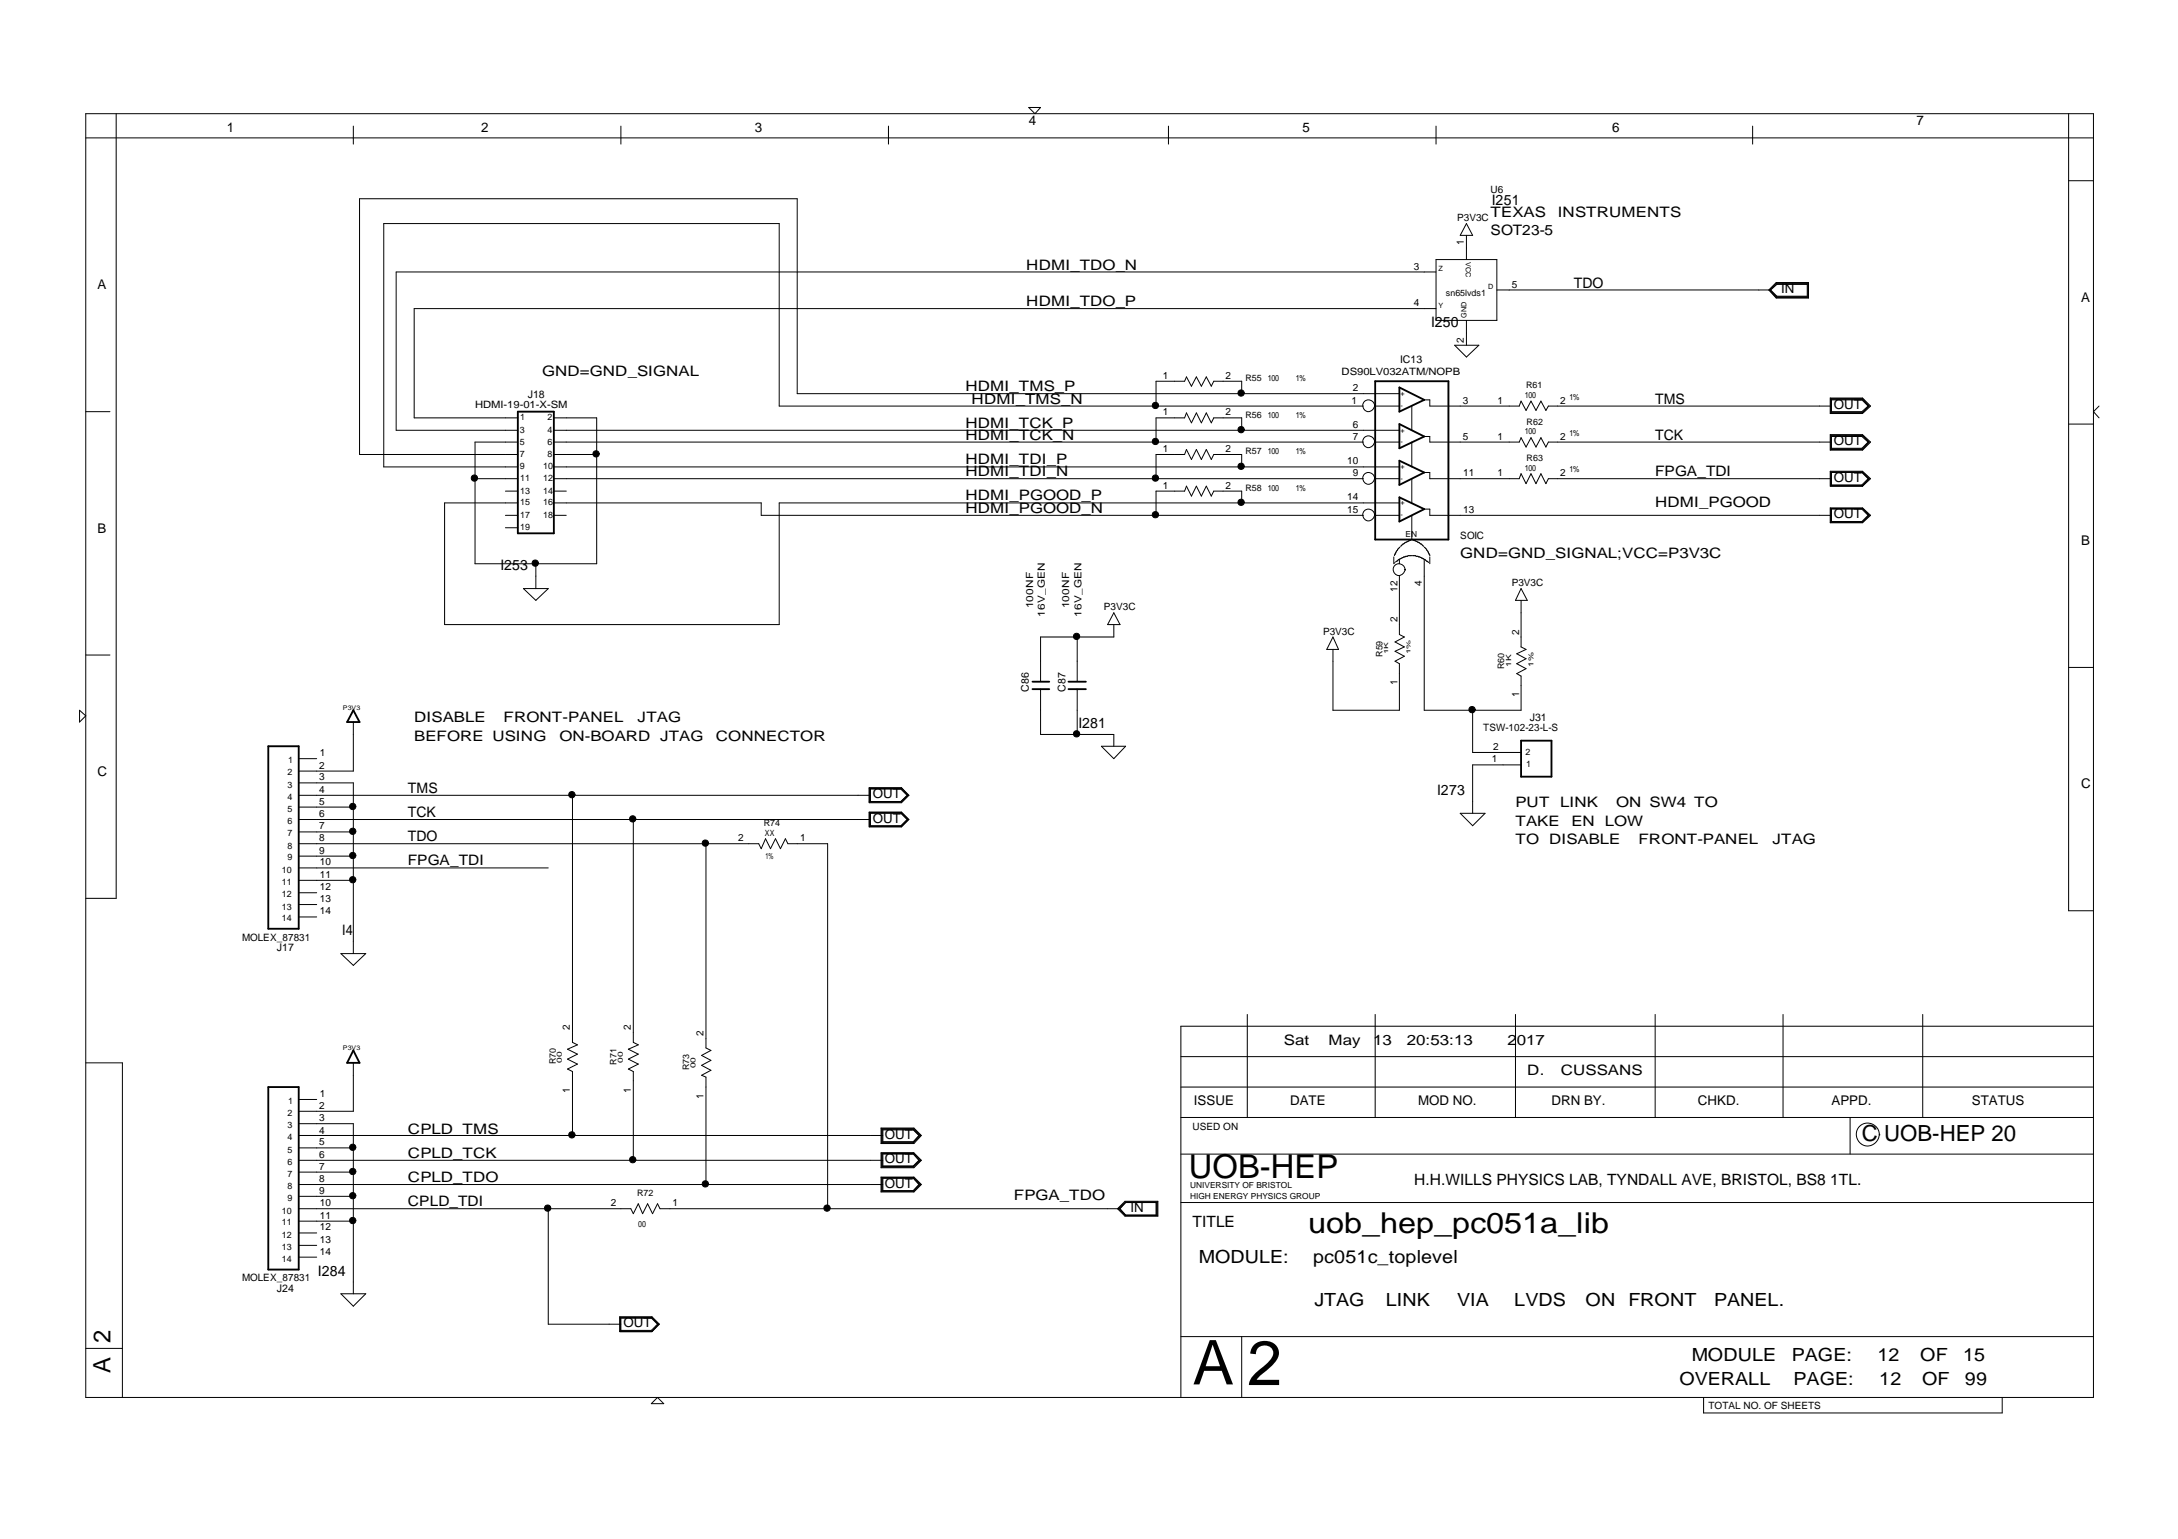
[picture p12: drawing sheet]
<svg xmlns="http://www.w3.org/2000/svg" width="297mm" height="210mm" viewBox="0 0 297 210" stroke-linecap="round" stroke-linejoin="round" font-family="sans-serif">
<g fill="none" stroke="#000" stroke-width=".25">
<path d="M70.6 56.1h4.9v16.6h-4.9zM187.5 52h10v21.6h-10zM190.9 52.8l3.3 1.7-3.3 1.6zM190.9 57.8l3.3 1.7-3.3 1.6zM190.9 62.8l3.3 1.6-3.3 1.7zM190.9 67.8l3.3 1.6-3.3 1.7zM48.2 96.9l.8 1.6h-1.7zM140.8 94h2.3M140.8 93h2.3M145.7 94h2.4M145.7 93h2.4M36.6 101.8h4.1v24.9h-4.1z"/>
<path d="M207.4 101h4.2v4.9h-4.2zM36.6 148.3h4.1v24.9h-4.1zM48.2 143.3l.8 1.7h-1.7z"/>
</g>
<g fill="none" stroke="#000" stroke-width=".14">
<path d="M11.7 15.5h273.8v175.1h-273.8zM11.7 18.8h273.8M15.8 15.5v107h-4.1M48.2 17.2v2.5M84.7 17.2v2.5M121.2 17.2v2.5M140.3 14.7h1.6l-.7 .8zM159.4 17.2v2.5M195.8 17.2v2.5M239 17.2v2.5M282.1 15.5v108.7h3.4M195.8 37.1h-141.8v21.6h16.6"/>
<path d="M195.8 35.4h8.3v8.3h-8.3zM200 32.1v3.3M200 30.5l.8 1.6h-1.7zM204.1 39.6h37.4M241.4 39.6l.9-.9h4.3v1.8h-4.3zM241.5 39.6l.8-.8h4.2v1.6h-4.2zM242.2 38.5h4.4v2.2h-4.4l-1-1.1zM246.6 38.6h-4.4l-.9 1 .9 1h4.4M282.1 24.7h3.4M11.7 56.1h3.3M75.5 58.7h115.4M75.5 57h5.9v19.9h-16.6v-16.6h5.8"/>
<path d="M169.3 53.7v-1.7h-3.8l-.3 .7-.7-1.3-.7 1.3-.6-1.3-.7 1.3-.7-1.3-.2 .6h-3.9v3.4M169.3 58.7v-1.7h-3.8l-.3 .7-.7-1.4-.7 1.4-.6-1.4-.7 1.4-.7-1.4-.2 .7h-3.9v3.3M185.9 55.4h-79.6v-24.9h-54v33.2h18.3M187.5 55.3a.8 .8 0 0 1-1.1 .8 .8 .8 0 0 1-.3-1.3 .8 .8 0 0 1 1.3 .2l.1 .4h3.4M190.9 53.7h-82.2v-26.6h-59.7v34.9h21.6M192.5 55.4v3.3M194.2 54.5h.8v.9h12.2l.2-.7 .7 1.3 .7-1.3 .7 1.3 .7-1.3 .6 1.3 .4-.6h38.6M194.2 59.5h.8v.8h12.2l.2-.6 .7 1.3 .7-1.3 .7 1.3 .7-1.3 .6 1.3 .4-.7h38.6M195.8 42.1h-139.3v14.9h14.1M198.4 47.1h3.3l-1.7 1.6zM200 43.7v3.4M249.6 54.3h4.4l1.1 1.1-1.1 1h-4.4z"/>
<path d="M249.6 59.3h4.4l1.1 1-1.1 1.1h-4.4zM249.7 54.4h4.3l.9 1-.9 .9h-4.3zM249.7 59.4h4.3l.9 .9-.9 1h-4.3zM249.7 54.5h4.3l.9 .9-.9 .8h-4.3M249.7 59.4h4.3l.9 .9-.9 .9h-4.3M249.8 54.5h4.1l.9 .9-.9 .7h-4.1zM249.8 59.5h4.1l.9 .8-.9 .8h-4.1zM282.1 57.8h3.4M286.3 55.4l-.8 .7 .8 .9M64.8 65.3h5.8M68.9 70.3h1.7M68.9 67h1.7"/>
<path d="M68.9 72h1.7M70.6 68.6h-10v16.6h45.7v-16.6h84.6M73.1 76.9v3.4M75.5 63.7h115.4M75.5 65.3h110.4M75.5 60.3h110.4M75.5 68.6h28.3v1.7h82.1M75.5 70.3h1.7M75.5 67h1.7M75.5 62h5.9M169.3 68.6v-1.6h-3.8l-.3 .7-.7-1.4-.7 1.4-.6-1.4-.7 1.4-.7-1.4-.2 .7h-3.9v3.3M169.3 63.7v-1.7h-3.8l-.3 .7-.7-1.4-.7 1.4-.6-1.4-.7 1.4-.7-1.4-.2 .7h-3.9v3.3"/>
<path d="M187.5 60.2a.8 .8 0 0 1-1.1 .8 .8 .8 0 0 1-.3-1.3 .8 .8 0 0 1 1.3 .2l.1 .4h3.4M187.5 65.2a.8 .8 0 0 1-1.1 .8 .8 .8 0 0 1-.3-1.3 .8 .8 0 0 1 1.3 .2l.1 .4h3.4M187.5 70.2a.8 .8 0 0 1-1.1 .8 .8 .8 0 0 1-.3-1.3 .8 .8 0 0 1 1.3 .2l.1 .4h3.4M190.1 76v.9M190.3 76.7l-.1 .1M190.9 76.3l-.6 .3M190.9 76.3v.6M190.9 78.6v7.9l.6 .4-1.2 .7 1.2 .6-1.2 .6 1.2 .7-1.2 .7 .6 .3v6.4h-9.1v-8.3M190.9 74.6l-.5 .6-.2 .6M191.6 77.7a.8 .8 0 0 1-1.1 .7 .8 .8 0 0 1-.3-1.3 .8 .8 0 0 1 1.3 .3l.2 .3M192.5 73.7l-.9 .3-.6 .5M192.5 75.8l-.8 .1-.8 .4"/>
<path d="M192.5 60.3v3.4M192.5 65.3v3.3M192.5 70.3v3.3M192.6 75.8l.8 .1 .8 .4M192.6 73.6l1 .4 .6 .5M194.2 76.3l.6 .4M194.2 74.6l.5 .6 .3 .6M194.2 64.4h.8v.9h12.2l.2-.7 .7 1.4 .7-1.4 .7 1.4 .7-1.4 .6 1.4 .4-.7h38.6M194.2 69.4h.8v.9h54.8M194.2 76.3v20.6h13.2v-4.7l-.5-.3 1.2-.7-1.2-.7 1.2-.7-1.2-.6 1.2-.6-.7-.4v-6.3M195 76v.9M249.6 64.3h4.4l1.1 1-1.1 1h-4.4z"/>
<path d="M249.6 69.3h4.4l1.1 1-1.1 1h-4.4zM249.7 64.4h4.3l.9 .9-.9 .9h-4.3M249.7 66.3v-1.9h4.3l.9 .9-.9 1M249.8 69.4h4.1l.9 .9-.9 .8h-4.1zM249.8 64.4v1.7h4.1l.9-.8-.9-.9M254 69.4h-4.3v1.8h4.3M254 69.4l.9 .9-.9 .9M10.8 96.9l.9 .7-.9 .9zM11.7 89.3h3.3M48.2 98.5v6.7h-7.5M71.4 80.3h3.4l-1.7 1.6zM141.9 94v6.2h10v1.6"/>
<path d="M146.9 86.9v6.1M146.9 94v6.2M151.9 85.2v1.7h-10v6.1M151.9 83.6l.9 1.6h-1.7zM181.8 86.9l.8 1.7h-1.7zM200.8 96.9v5.7h6.6M207.4 80.3l.9 1.6h-1.6zM282.1 91h3.4M40.7 106.8h7.5v23.3M40.7 115.1h62.8l.3 .7 .6-1.4 .7 1.4 .7-1.4 .6 1.4 .7-1.4 .4 .7h5.4v49.8M40.7 108.5h78M40.7 111.8h78"/>
<path d="M40.7 118.4h34.1M40.7 116.8h7.5M40.7 113.5h7.5M40.7 110.1h7.5M40.7 103.5h2.5M78.1 108.5v33.7l.7 .3-1.4 .6 1.4 .7-1.4 .7 1.4 .6-1.4 .7 .7 .3v8.8M86.4 111.8v30.4l.6 .3-1.3 .6 1.3 .7-1.3 .7 1.3 .6-1.3 .7 .7 .3v12.2M96.3 115.1v27.8l.7 .4-1.3 .6 1.3 .7-1.3 .7 1.3 .7-1.3 .7 .6 .2v14.7M118.5 107.5h4.4l1.1 1-1.1 1h-4.4zM118.5 110.8h4.4l1.1 1-1.1 1h-4.4zM118.5 110.8h4.4l1 1-1 .9h-4.4M118.6 107.5h4.3l.9 1-.9 .8h-4.3z"/>
<path d="M118.6 110.8v1.9M118.7 110.9h4.2l.8 .9-.8 .8h-4.2zM118.7 109.3v-1.7h4.2l.8 .9-.8 .8M122.9 110.8l.9 1-.9 .9M122.9 107.5l1 1-1 .9h-4.4M150.2 101.8h3.3l-1.6 1.7zM199.1 110.9h3.4l-1.7 1.7zM207.4 104.3h-6.6v6.6M40.7 125.1h2.5M40.7 123.4h2.5M40.7 121.8h2.5M40.7 120.1h7.5"/>
<path d="M46.5 130.1h3.4l-1.7 1.6zM170.1 138.4v14M187.5 138.4v14M206.7 138.4v14M225.7 138.4v14M243.2 138.4v14M262.2 138.4v14M285.5 140h-124.5v50.6M11.7 145h5v45.6M40.7 153.3h7.5v23.2M40.7 159.9h7.5M40.7 158.3h79.7"/>
<path d="M40.7 156.6h7.5M40.7 154.9h79.7M40.7 150h2.5M48.2 145v6.6h-7.5M120.2 153.9h4.4l1.1 1-1.1 1.1h-4.4zM120.2 157.2h4.4l1.1 1.1-1.1 1h-4.4zM120.2 153.9h4.4l1 1-1 1h-4.4zM120.2 157.2v2h4.4l1-.9-1-1.1M120.3 154h4.3l.8 .9-.8 .9h-4.3zM120.3 157.3h4.3l.8 1-.8 .8h-4.3zM120.4 154.1h4.2l.7 .8-.7 .8h-4.2zM120.4 157.4h4.2l.7 .9-.7 .7h-4.2z"/>
<path d="M161 157.4h124.5M161 148.3h124.5M161 144.1h124.5M161 152.4h124.5M252.3 152.4v5M256.3 154.7a1.56 1.56 0 0 1-2.2 1.5 1.56 1.56 0 0 1-.4-2.6 1.56 1.56 0 0 1 2.5 .6l.2 .6M40.7 171.5h2.5M40.7 169.9h2.5M40.7 168.2h2.5M40.7 166.6h7.5M40.7 164.9h45.3l.4 .6 .6-1.3 .6 1.3 .7-1.3 .7 1.3 .7-1.3 .3 .7h62.8M40.7 163.2h7.5"/>
<path d="M40.7 161.6h79.7M46.5 176.5h3.4l-1.7 1.7zM74.8 164.9v15.7h9.9M84.5 179.6h4.4l1 1-1 1h-4.4zM84.6 179.8h4.3l.9 .8-.9 .9h-4.3M84.7 179.8v1.7h4.1l.9-.9-.9-.8M120.2 160.5h4.4l1.1 1.1-1.1 1h-4.4zM120.2 160.6h4.4l1 1-1 .9h-4.4zM120.3 160.6v1.8h4.3M120.4 162.4v-1.7h4.2l.7 .9-.7 .8M124.6 160.6l.8 1-.8 .8M152.5 164.9l1-1h4.3v1.9h-4.3z"/>
<path d="M153.4 163.8h4.5v2.1h-4.5l-1-1zM153.5 164l-.8 .9 .8 .9M153.5 164h4.2v1.8M153.5 164l-.7 .9M157.7 164v1.7h-4.2l-.7-.8M161 164h124.5M11.7 183.9h5M84.6 181.6v-1.9h4.3l.9 .9-.9 1M88.8 191.4l.9-.8 .8 .8zM161 182.3h124.5M169.3 182.3v8.3M232.3 190.6v2.1h40.8v-2.1"/>
<circle cx="157.6" cy="55.3" r=".43"/>
<circle cx="169.3" cy="53.6" r=".43"/>
<circle cx="169.3" cy="58.6" r=".43"/>
<circle cx="64.7" cy="65.2" r=".43"/>
<circle cx="73" cy="76.8" r=".43"/>
<circle cx="81.3" cy="61.9" r=".43"/>
<circle cx="157.6" cy="65.2" r=".43"/>
<circle cx="157.6" cy="70.2" r=".43"/>
<circle cx="157.6" cy="60.2" r=".43"/>
<circle cx="169.3" cy="68.5" r=".43"/>
<circle cx="169.3" cy="63.6" r=".43"/>
<circle cx="146.8" cy="86.8" r=".43"/>
<circle cx="200.8" cy="96.8" r=".43"/>
<circle cx="48.1" cy="120" r=".43"/>
<circle cx="48.1" cy="116.7" r=".43"/>
<circle cx="48.1" cy="110" r=".43"/>
<circle cx="48.1" cy="113.4" r=".43"/>
<circle cx="78" cy="108.4" r=".43"/>
<circle cx="86.3" cy="111.7" r=".43"/>
<circle cx="96.2" cy="115" r=".43"/>
<circle cx="146.8" cy="100.1" r=".43"/>
<circle cx="48.1" cy="159.8" r=".43"/>
<circle cx="48.1" cy="156.5" r=".43"/>
<circle cx="78" cy="154.8" r=".43"/>
<circle cx="86.3" cy="158.2" r=".43"/>
<circle cx="48.1" cy="166.5" r=".43"/>
<circle cx="48.1" cy="163.1" r=".43"/>
<circle cx="74.7" cy="164.8" r=".43"/>
<circle cx="96.2" cy="161.5" r=".43"/>
<circle cx="112.8" cy="164.8" r=".43"/>
</g>
<g fill="#000">
<circle cx="157.6" cy="55.3" r=".43"/>
<circle cx="169.3" cy="53.6" r=".43"/>
<circle cx="169.3" cy="58.6" r=".43"/>
<circle cx="64.7" cy="65.2" r=".43"/>
<circle cx="73" cy="76.8" r=".43"/>
<circle cx="81.3" cy="61.9" r=".43"/>
<circle cx="157.6" cy="65.2" r=".43"/>
<circle cx="157.6" cy="70.2" r=".43"/>
<circle cx="157.6" cy="60.2" r=".43"/>
<circle cx="169.3" cy="68.5" r=".43"/>
<circle cx="169.3" cy="63.6" r=".43"/>
<circle cx="146.8" cy="86.8" r=".43"/>
<circle cx="200.8" cy="96.8" r=".43"/>
<circle cx="48.1" cy="120" r=".43"/>
<circle cx="48.1" cy="116.7" r=".43"/>
<circle cx="48.1" cy="110" r=".43"/>
<circle cx="48.1" cy="113.4" r=".43"/>
<circle cx="78" cy="108.4" r=".43"/>
<circle cx="86.3" cy="111.7" r=".43"/>
<circle cx="96.2" cy="115" r=".43"/>
<circle cx="146.8" cy="100.1" r=".43"/>
<circle cx="48.1" cy="159.8" r=".43"/>
<circle cx="48.1" cy="156.5" r=".43"/>
<circle cx="78" cy="154.8" r=".43"/>
<circle cx="86.3" cy="158.2" r=".43"/>
<circle cx="48.1" cy="166.5" r=".43"/>
<circle cx="48.1" cy="163.1" r=".43"/>
<circle cx="74.7" cy="164.8" r=".43"/>
<circle cx="96.2" cy="161.5" r=".43"/>
<circle cx="112.8" cy="164.8" r=".43"/>
</g>
<text font-size="8.6" x="170.1" y="188.9">2</text>
<text font-size="8.4" x="162.7" y="188.8">A</text>
<text font-size="4.5" x="162.1" y="160.6">UOB-HEP</text>
<text font-size="3.9" x="178.4" y="168.2">uob_hep_pc051a_lib</text>
<g font-size="3.3">
<text x="15.1" y="183.1" transform="rotate(-90 15.1 183.1)">2</text>
<text x="15.1" y="187.3" transform="rotate(-90 15.1 187.3)">A</text>
</g>
<text font-size="3" x="253.9" y="155.6">C UOB-HEP 20</text>
<g font-size="2.5">
<text x="163.5" y="172.3">MODULE:</text>
<text x="179.1" y="172.3">pc051c_toplevel</text>
<text x="179.3" y="178.2">JTAG</text>
<text x="189" y="178.2">LINK</text>
<text x="198.7" y="178.2">VIA</text>
<text x="206.5" y="178.2">LVDS</text>
<text x="216.3" y="178.2">ON</text>
<text x="222.1" y="178.2">FRONT</text>
<text x="233.8" y="178.2">PANEL.</text>
<text x="230.7" y="185.6">MODULE</text>
<text x="244.4" y="185.6">PAGE:</text>
<text x="256" y="185.6">12</text>
<text x="261.9" y="185.6">OF</text>
<text x="267.7" y="185.6">15</text>
<text x="229" y="188.9">OVERALL</text>
<text x="244.6" y="188.9">PAGE:</text>
<text x="256.3" y="188.9">12</text>
<text x="262.1" y="188.9">OF</text>
<text x="268" y="188.9">99</text>
</g>
<g font-size="2.1">
<text x="192.9" y="161.6">H.H.WILLS PHYSICS LAB, TYNDALL AVE, BRISTOL, BS8 1TL.</text>
<text x="162.7" y="167.3">TITLE</text>
</g>
<g font-size="2">
<text x="203.3" y="29.6">TEXAS</text>
<text x="203.5" y="28">I251</text>
<text x="212.4" y="29.6">INSTRUMENTS</text>
<text x="203.3" y="32.1">SOT23-5</text>
<text x="140" y="41.8">HDMI_TDO_P</text>
<text x="140" y="36.8">HDMI_TDO_N</text>
<text x="214.6" y="39.2">TDO</text>
<text x="195.2" y="44.5">I250</text>
<text x="73.9" y="51.2">GND=GND_SIGNAL</text>
<text x="131.7" y="53.4">HDMI_TMS_P</text>
<text x="131.7" y="60">HDMI_TCK_N</text>
<text x="131.7" y="58.3">HDMI_TCK_P</text>
<text x="132.5" y="55">HDMI_TMS_N</text>
<text x="225.7" y="60">TCK</text>
<text x="225.7" y="55">TMS</text>
<text x="131.7" y="65">HDMI_TDI_N</text>
<text x="131.7" y="63.3">HDMI_TDI_P</text>
<text x="225.7" y="65">FPGA_TDI</text>
<text x="131.7" y="69.9">HDMI_PGOOD_N</text>
<text x="131.7" y="68.3">HDMI_PGOOD_P</text>
<text x="225.7" y="69.1">HDMI_PGOOD</text>
<text x="68.3" y="77.7">I253</text>
<text x="199.1" y="76.1">GND=GND_SIGNAL;VCC=P3V3C</text>
<text x="56.5" y="98.5">DISABLE</text>
<text x="56.5" y="101">BEFORE USING</text>
<text x="68.7" y="98.5">FRONT-PANEL</text>
<text x="76.3" y="101">ON-BOARD JTAG</text>
<text x="87" y="98.5">JTAG</text>
<text x="97.6" y="101">CONNECTOR</text>
<text x="147.1" y="99.3">I281</text>
<text x="55.6" y="108.1">TMS</text>
<text x="55.6" y="111.4">TCK</text>
<text x="196" y="108.5">I273</text>
<text x="206.7" y="110.1">PUT</text>
<text x="206.7" y="112.6">TAKE</text>
<text x="212.8" y="110.1">LINK</text>
<text x="214.3" y="112.6">EN</text>
<text x="218.9" y="112.6">LOW</text>
<text x="220.4" y="110.1">ON SW4 TO</text>
<text x="55.6" y="118">FPGA_TDI</text>
<text x="55.6" y="114.7">TDO</text>
<text x="206.7" y="115.1">TO DISABLE</text>
<text x="223.4" y="115.1">FRONT-PANEL</text>
<text x="241.7" y="115.1">JTAG</text>
<text x="46.7" y="127.5">I4</text>
<text x="175.1" y="142.5">Sat</text>
<text x="181.2" y="142.5">May</text>
<text x="187.3" y="142.5">13</text>
<text x="191.9" y="142.5">20:53:13</text>
<text x="205.6" y="142.5">2017</text>
<text x="208.3" y="146.7">D.</text>
<text x="212.9" y="146.7">CUSSANS</text>
<text x="55.6" y="154.6">CPLD_TMS</text>
<text x="55.6" y="157.9">CPLD_TCK</text>
<text x="55.6" y="161.2">CPLD_TDO</text>
<text x="55.6" y="164.5">CPLD_TDI</text>
<text x="138.3" y="163.7">FPGA_TDO</text>
<text x="43.4" y="174">I284</text>
</g>
<g font-size="1.8">
<text x="30.9" y="18">1</text>
<text x="65.6" y="18">2</text>
<text x="103" y="18">3</text>
<text x="140.3" y="17.1">4</text>
<text x="177.6" y="18">5</text>
<text x="219.9" y="18">6</text>
<text x="261.4" y="17.1">7</text>
<text x="13.3" y="39.5">A</text>
<text x="242.9" y="40">IN</text>
<text x="283.8" y="41.2">A</text>
<text x="250.1" y="55.7">OUT</text>
<text x="250.1" y="60.7">OUT</text>
<text x="250.1" y="65.7">OUT</text>
<text x="250.1" y="70.7">OUT</text>
<text x="13.3" y="72.7">B</text>
<text x="283.8" y="74.3">B</text>
<text x="13.3" y="105.8">C</text>
<text x="283.8" y="107.5">C</text>
<text x="119.1" y="112.2">OUT</text>
<text x="119.1" y="108.9">OUT</text>
<text x="120.7" y="155.3">OUT</text>
<text x="162.8" y="150.7">ISSUE</text>
<text x="175.9" y="150.7">DATE</text>
<text x="193.4" y="150.7">MOD NO.</text>
<text x="211.6" y="150.7">DRN BY.</text>
<text x="231.6" y="150.7">CHKD.</text>
<text x="249.8" y="150.7">APPD.</text>
<text x="268.9" y="150.7">STATUS</text>
<text x="120.7" y="162">OUT</text>
<text x="120.7" y="158.7">OUT</text>
<text x="154.2" y="165.3">IN</text>
<text x="85" y="181">OUT</text>
</g>
<g font-size="1.4">
<text x="203.3" y="26.3">U6</text>
<text x="198.7" y="30.2">P3V3C</text>
<text x="199.7" y="33.4" transform="rotate(-90 199.7 33.4)">1</text>
<text x="192.8" y="41.8">4</text>
<text x="192.8" y="36.8">3</text>
<text x="206.2" y="39.2">5</text>
<text x="199.7" y="46.7" transform="rotate(-90 199.7 46.7)">2</text>
<text x="158.6" y="51.7">1</text>
<text x="167.1" y="51.7">2</text>
<text x="183" y="51.2">DS90LV032ATM/NOPB</text>
<text x="184.5" y="53.4">2</text>
<text x="190.9" y="49.5">IC13</text>
<text x="64.8" y="55.6">HDMI-19-01-X-SM</text>
<text x="72" y="54.3">J18</text>
<text x="158.6" y="56.7">1</text>
<text x="167.1" y="56.7">2</text>
<text x="184.3" y="55">1</text>
<text x="184.5" y="58.3">6</text>
<text x="184.5" y="60">7</text>
<text x="199.5" y="60">5</text>
<text x="199.5" y="55">3</text>
<text x="204.2" y="60">1</text>
<text x="204.2" y="55">1</text>
<text x="212.8" y="60">2</text>
<text x="212.8" y="55">2</text>
<text x="158.6" y="61.6">1</text>
<text x="167.1" y="61.6">2</text>
<text x="183.7" y="63.3">10</text>
<text x="184.5" y="65">9</text>
<text x="199.6" y="65">11</text>
<text x="204.2" y="65">1</text>
<text x="212.8" y="65">2</text>
<text x="158.6" y="66.6">1</text>
<text x="167.1" y="66.6">2</text>
<text x="183.7" y="68.3">14</text>
<text x="183.7" y="69.9">15</text>
<text x="199.6" y="69.9">13</text>
<text x="199.1" y="73.5">SOIC</text>
<text x="150.5" y="83.2">P3V3C</text>
<text x="190.6" y="80.7" transform="rotate(-90 190.6 80.7)">12</text>
<text x="193.9" y="79.9" transform="rotate(-90 193.9 79.9)">4</text>
<text x="206.2" y="79.9">P3V3C</text>
<text x="180.4" y="86.5">P3V3C</text>
<text x="190.6" y="84.8" transform="rotate(-90 190.6 84.8)">2</text>
<text x="207.2" y="86.5" transform="rotate(-90 207.2 86.5)">2</text>
<text x="140.3" y="94.3" transform="rotate(-90 140.3 94.3)">C86</text>
<text x="145.3" y="94.3" transform="rotate(-90 145.3 94.3)">C87</text>
<text x="190.6" y="93.4" transform="rotate(-90 190.6 93.4)">1</text>
<text x="207.2" y="95.1" transform="rotate(-90 207.2 95.1)">1</text>
<text x="202.3" y="99.7">TSW-102-23-L-S</text>
<text x="208.6" y="98.4">J31</text>
<text x="43.5" y="104.8">2</text>
<text x="43.5" y="106.4">3</text>
<text x="43.6" y="103.1">1</text>
<text x="203.5" y="104">1</text>
<text x="203.6" y="102.3">2</text>
<text x="43.5" y="108.1">4</text>
<text x="43.5" y="109.7">5</text>
<text x="43.5" y="111.4">6</text>
<text x="43.5" y="113.1">7</text>
<text x="43.5" y="114.7">8</text>
<text x="43.5" y="116.4">9</text>
<text x="43.6" y="118">10</text>
<text x="43.6" y="119.7">11</text>
<text x="100.7" y="114.7">2</text>
<text x="109.1" y="114.7">1</text>
<text x="43.6" y="121.4">12</text>
<text x="43.6" y="123">13</text>
<text x="43.6" y="124.7">14</text>
<text x="33" y="128.3">MOLEX_87831</text>
<text x="37.8" y="129.7">J17</text>
<text x="77.7" y="140.5" transform="rotate(-90 77.7 140.5)">2</text>
<text x="86" y="140.5" transform="rotate(-90 86 140.5)">2</text>
<text x="95.9" y="141.3" transform="rotate(-90 95.9 141.3)">2</text>
<text x="43.6" y="149.6">1</text>
<text x="77.7" y="149" transform="rotate(-90 77.7 149)">1</text>
<text x="86" y="149" transform="rotate(-90 86 149)">1</text>
<text x="95.9" y="149.9" transform="rotate(-90 95.9 149.9)">1</text>
<text x="43.5" y="151.2">2</text>
<text x="43.5" y="152.9">3</text>
<text x="43.5" y="154.6">4</text>
<text x="162.7" y="154.1">USED ON</text>
<text x="43.5" y="156.2">5</text>
<text x="43.5" y="157.9">6</text>
<text x="43.5" y="159.5">7</text>
<text x="43.5" y="161.2">8</text>
<text x="43.5" y="162.9">9</text>
<text x="43.6" y="164.5">10</text>
<text x="43.6" y="166.2">11</text>
<text x="43.6" y="167.8">12</text>
<text x="83.3" y="164.5">2</text>
<text x="91.7" y="164.5">1</text>
<text x="43.6" y="169.5">13</text>
<text x="43.6" y="171.2">14</text>
<text x="33" y="174.7">MOLEX_87831</text>
<text x="37.8" y="176.2">J24</text>
<text x="233" y="192.1">TOTAL NO. OF SHEETS</text>
</g>
<g font-size="1.3">
<text x="140.9" y="83" transform="rotate(-90 140.9 83)">100NF</text>
<text x="145.8" y="83" transform="rotate(-90 145.8 83)">100NF</text>
<text x="142.5" y="84.1" transform="rotate(-90 142.5 84.1)">16V_GEN</text>
<text x="147.5" y="84.1" transform="rotate(-90 147.5 84.1)">16V_GEN</text>
</g>
<g font-size="1.2">
<text x="197.2" y="40.4">sn65lvds1</text>
<text x="169.9" y="52">R55</text>
<text x="172.9" y="52">100</text>
<text x="176.7" y="52">1%</text>
<text x="208.1" y="52.9">R61</text>
<text x="70.9" y="59">3</text>
<text x="71" y="57.3">1</text>
<text x="74.7" y="59">4</text>
<text x="74.7" y="57.3">2</text>
<text x="169.9" y="57">R56</text>
<text x="172.9" y="57">100</text>
<text x="176.7" y="57">1%</text>
<text x="208" y="59.2">100</text>
<text x="208" y="54.3">100</text>
<text x="208.2" y="57.9">R62</text>
<text x="214" y="59.5">1%</text>
<text x="214" y="54.5">1%</text>
<text x="70.9" y="64">9</text>
<text x="70.9" y="62.3">7</text>
<text x="70.9" y="60.6">5</text>
<text x="71" y="65.6">11</text>
<text x="74.1" y="65.6">12</text>
<text x="74.1" y="64">10</text>
<text x="74.7" y="62.3">8</text>
<text x="74.7" y="60.6">6</text>
<text x="169.9" y="62">R57</text>
<text x="172.9" y="62">100</text>
<text x="176.7" y="62">1%</text>
<text x="208" y="64.2">100</text>
<text x="208.2" y="62.9">R63</text>
<text x="214" y="64.4">1%</text>
<text x="71" y="70.6">17</text>
<text x="71" y="68.9">15</text>
<text x="71" y="67.3">13</text>
<text x="74.1" y="70.6">18</text>
<text x="74.1" y="68.9">16</text>
<text x="74.1" y="67.3">14</text>
<text x="169.9" y="67">R58</text>
<text x="172.9" y="67">100</text>
<text x="176.7" y="67">1%</text>
<text x="71" y="72.2">19</text>
<text x="188.6" y="89.6" transform="rotate(-90 188.6 89.6)">R59</text>
<text x="205.2" y="91.3" transform="rotate(-90 205.2 91.3)">R60</text>
<text x="39.2" y="105.8">2</text>
<text x="39.2" y="107.5">3</text>
<text x="39.3" y="104.1">1</text>
<text x="208" y="103">2</text>
<text x="208.1" y="104.7">1</text>
<text x="39.2" y="112.4">6</text>
<text x="39.2" y="110.8">5</text>
<text x="39.2" y="109.1">4</text>
<text x="104.2" y="112.7">R74</text>
<text x="104.3" y="114">XX</text>
<text x="38.5" y="119.1">10</text>
<text x="39.2" y="114.1">7</text>
<text x="39.2" y="115.8">8</text>
<text x="39.2" y="117.4">9</text>
<text x="104.4" y="117.1">1%</text>
<text x="38.5" y="120.7">11</text>
<text x="38.5" y="122.4">12</text>
<text x="38.5" y="125.7">14</text>
<text x="38.5" y="124">13</text>
<text x="75.8" y="145.1" transform="rotate(-90 75.8 145.1)">R70</text>
<text x="84.1" y="145.2" transform="rotate(-90 84.1 145.2)">R71</text>
<text x="94" y="146" transform="rotate(-90 94 146)">R73</text>
<text x="39.2" y="152.2">2</text>
<text x="39.2" y="153.9">3</text>
<text x="39.2" y="155.5">4</text>
<text x="39.3" y="150.5">1</text>
<text x="39.2" y="158.8">6</text>
<text x="39.2" y="160.5">7</text>
<text x="39.2" y="157.2">5</text>
<text x="38.5" y="167.1">11</text>
<text x="38.5" y="165.5">10</text>
<text x="39.2" y="162.1">8</text>
<text x="39.2" y="163.8">9</text>
<text x="86.9" y="163.2">R72</text>
<text x="87" y="167.3">00</text>
<text x="38.5" y="168.8">12</text>
<text x="38.5" y="172.1">14</text>
<text x="38.5" y="170.4">13</text>
</g>
<g font-size="1.1">
<text x="191.7" y="73.2">EN</text>
<text x="162.3" y="162.1">UNIVERSITY OF BRISTOL</text>
<text x="162.3" y="163.5">HIGH ENERGY PHYSICS GROUP</text>
</g>
<g font-size="1">
<text x="199.9" y="35.7" transform="rotate(90 199.9 35.7)">VCC</text>
<text x="196.2" y="37">Z</text>
<text x="203" y="39.5">D</text>
<text x="196.2" y="42">Y</text>
<text x="200" y="43.4" transform="rotate(-90 200 43.4)">GND</text>
<text x="191" y="54">+</text>
<text x="191" y="55.6">-</text>
<text x="191" y="59">+</text>
<text x="191" y="65.5">-</text>
<text x="191" y="60.5">-</text>
<text x="191" y="64">+</text>
<text x="191" y="68.9">+</text>
<text x="191" y="70.5">-</text>
<text x="206.1" y="90.9" transform="rotate(-90 206.1 90.9)">1K</text>
<text x="209.1" y="90.9" transform="rotate(-90 209.1 90.9)">1%</text>
<text x="76.6" y="145" transform="rotate(-90 76.6 145)">00</text>
<text x="84.9" y="145" transform="rotate(-90 84.9 145)">00</text>
<text x="94.8" y="145.7" transform="rotate(-90 94.8 145.7)">00</text>
</g>
<g font-size=".9">
<text x="46.7" y="96.9">P3V3</text>
<text x="46.7" y="143.3">P3V3</text>
</g>
<g font-size=".8">
<text x="189.3" y="89.3" transform="rotate(-90 189.3 89.3)">1K</text>
<text x="192.4" y="89.3" transform="rotate(-90 192.4 89.3)">1%</text>
</g>
</svg>
